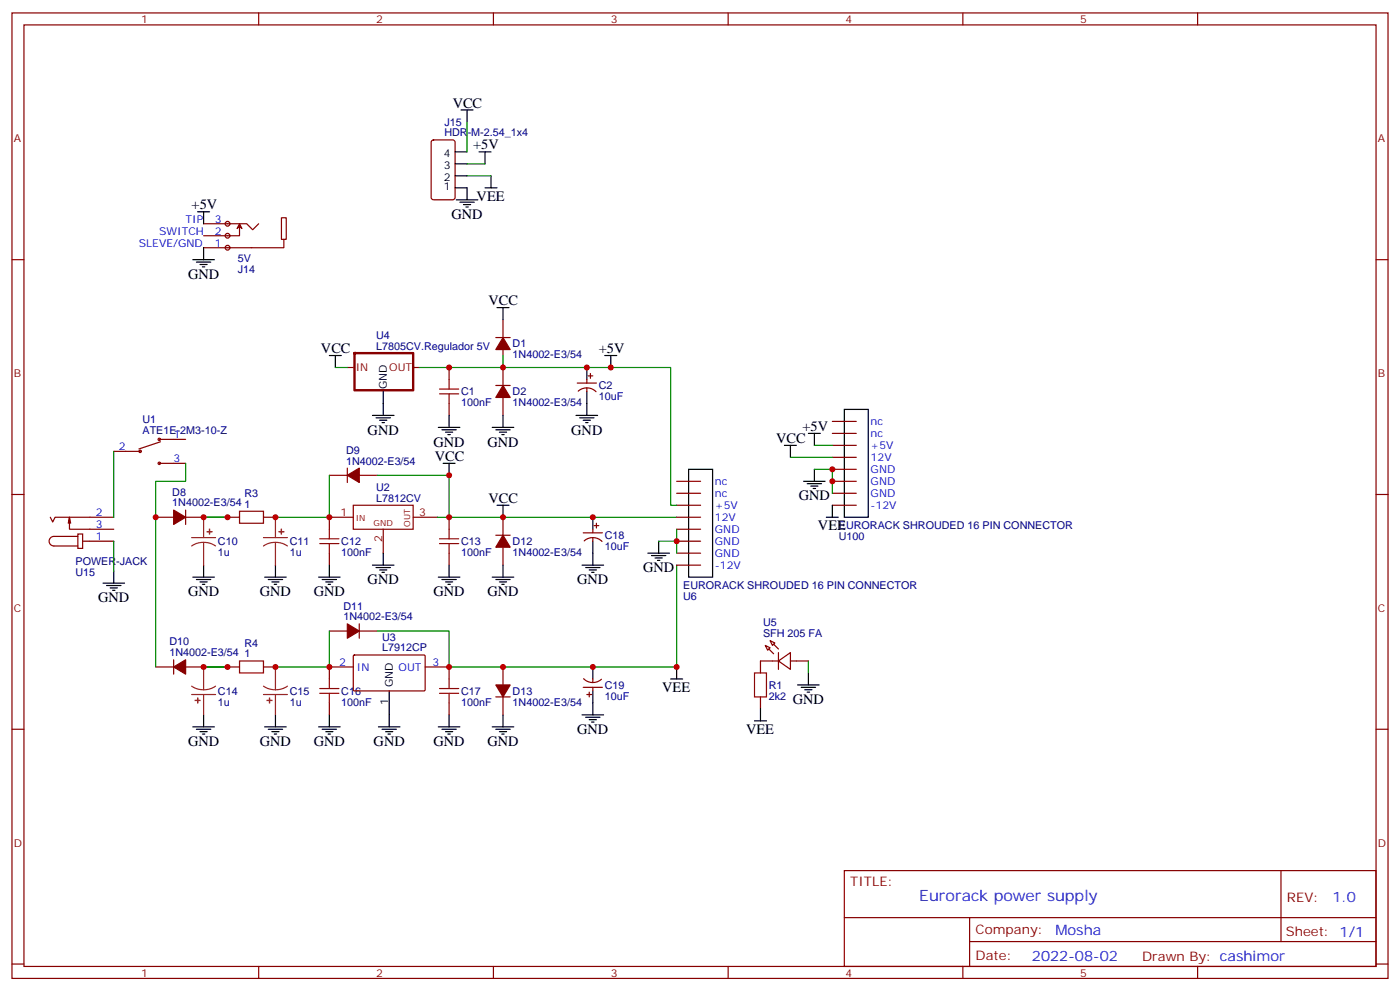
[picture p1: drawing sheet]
<svg xmlns="http://www.w3.org/2000/svg" width="412mm" height="292mm" viewBox="0 0 412 292" stroke-linecap="round" stroke-linejoin="round" font-family="sans-serif">
<g fill="none" stroke="#870000" stroke-width=".35">
<path d="M3.5 3.8h405.4v284.3h-405.4zM7.1 7.3h398.2v277.3h-398.2zM76.2 3.8v3.5M145.3 3.8v3.5M214.5 3.8v3.5M283.6 3.8v3.5M352.8 3.8v3.5M3.5 76.5h3.6M405.3 76.5h3.6M146 99.4h4.3M148.2 94.1v5.3M102.3 108.2h1.8"/>
<path d="M121.7 108.2h1.8M132.3 108.2v3.6M132.3 118.8v3.5M146 113.5h4.3M148.2 102.9v10.6M148.2 117.1v5.2M170 112.8h5.7M170.3 115.2a3.8 3.8 0 0 1 5.3 .2M172.9 111.8v1M172.9 114.2v1.1M173.2 110.7h1.4M173.9 110v1.4"/>
<path d="M33.5 132.9h7.8M46.9 129.4h7.8M46.9 136.5h7.8M47.3 130.1l-6.4 2.1M97 140h5.3M102.3 137.9v4.2M105.8 140h5.3M3.5 145.6h3.6M14.8 152.3l.7 1.4 .7-1.4h17.3M20.1 154.1l.4-1.8v3.6h13M20.5 152.3l.3 1.8M22.9 157.3h1.4v4.2h-1.4z"/>
<path d="M22.9 158h-7a1.41 1.41 0 0 0-1.4 1.4 1.41 1.41 0 0 0 1.4 1.4h7M24.3 159.4h9.2M45.9 152.3h5.3M54.7 150.2v4.2M54.7 152.3h5.3M67 152.3h3.6M77.6 152.3h3.5M104.1 148.8h17.6v7.1h-17.6zM104.1 152.3h-7.1v3.6M112.9 155.9v7M121.7 152.3h7.1M132.3 152.3v3.6"/>
<path d="M146 157.6h4.3M148.2 152.3v5.3M171.8 156.9h5.6M172.1 159.3a3.8 3.8 0 0 1 5.2 .2M174.6 155.9v1M174.6 158.3v1.1M175 154.8h1.4M175.7 154.1v1.4M199.3 152.3h7.1M199.3 155.9h7.1M199.3 159.4h7.1M199.3 148.8h7.1"/>
<path d="M199.3 145.3h7.1M199.3 141.7h7.1M405.3 145.6h3.6M97 162.9v3.5M132.3 162.9v3.5M148.2 161.1v5.3M199.3 162.9h7.1M199.3 166.4h7.1M45.9 196.4h5.3M51.2 194.3v4.2M54.7 196.4h5.3M67 196.4h3.6"/>
<path d="M77.6 196.4h3.5M97 185.8h5.3M104.1 196.4h-7.1v3.6M104.1 193.1l.3-.2h20.7l.1 .4v10l-.3 .2-20.7-.1-.1-.3zM105.8 183.7v4.3M105.8 185.8h5.3M125.2 196.4h7.1v3.6M148.2 196.4v5.3M171.9 199.9a3.8 3.8 0 0 0 5.3 .1M174.6 200v1M3.5 214.8h3.6M97 207v3.5"/>
<path d="M132.3 207v3.5M146 205.2h4.3M148.2 205.2v5.3M171.8 202.4h5.6M172.9 204.5h1.4M173.6 203.8v1.4M174.6 202.4v1.1M405.3 214.8h3.6M248.7 256.4h156.6v28.2h-156.6zM377.3 256.4v20.9M248.7 270.2h156.5M285.6 277.3h119.6"/>
<path d="M285.6 270.2v14.2M3.5 283.9h3.6M76.2 284.6v3.5M145.3 284.6v3.5M214.5 284.6v3.5M283.6 284.6v3.5M352.8 284.6v3.5M405.3 283.9h3.6"/>
<circle cx="41.3" cy="132.9" r=".35"/>
<circle cx="46.9" cy="129.4" r=".35"/>
<circle cx="46.9" cy="136.5" r=".35"/>
</g>
<g fill="none" stroke="#000" stroke-width=".35">
<path d="M146.4 90.6h3.5M148.2 90.6v3.5M97 104.7h3.5M98.8 104.7v3.5M112.9 115.3v7M172.9 108.2v3.6M172.9 115.3v7M178.2 104.7h3.5M179.9 104.7v3.5M109.7 122.3h6.4M110.8 123h4.2M111.8 123.8h2.1"/>
<path d="M112.5 124.5h.7M129.1 125.9h6.4M130.2 126.6h4.2M130.5 136.5h3.6M131.2 127.3h2.1M131.9 128h.7M132.3 122.3v3.6M132.3 136.5v3.5M145 125.9h6.3M146 126.6h4.3M147.1 127.3h2.1M147.8 128h.7"/>
<path d="M148.2 122.3v3.6M169.7 122.3h6.3M170.7 123h4.3M171.8 123.8h2.1M172.5 124.5h.7M202.8 138.2h7.1v31.8h-7.1zM146.4 148.8h3.5M148.2 148.8v3.5M174.6 152.3v3.6M174.6 159.4v7M194 159.4v3.5M30.3 171.7h6.4"/>
<path d="M31.4 172.4h4.2M32.5 173.1h2.1M33.2 173.8h.7M33.5 168.2v3.5M56.8 170h6.3M57.9 170.7h4.2M58.9 171.4h2.1M59.6 172.1h.7M60 166.4v3.6M78 170h6.3M79 170.7h4.3M80.1 171.4h2.1"/>
<path d="M80.8 172.1h.7M81.1 166.4v3.6M93.8 170h6.4M94.9 170.7h4.2M96 171.4h2.1M96.7 172.1h.7M97 166.4v3.6M109.7 166.4h6.4M110.8 167.1h4.2M111.8 167.9h2.1M112.5 168.6h.7M112.9 162.9v3.5"/>
<path d="M129.1 170h6.4M130.2 170.7h4.2M131.2 171.4h2.1M131.9 172.1h.7M132.3 166.4v3.6M145 170h6.3M146 170.7h4.3M147.1 171.4h2.1M147.8 172.1h.7M148.2 166.4v3.6M171.4 166.4h6.4M172.5 167.1h4.2"/>
<path d="M173.6 167.9h2.1M174.3 168.6h.7M190.9 162.9h6.3M191.9 163.6h4.2M193 164.3h2.1M193.7 165h.7M174.6 196.4v3.6M197.6 200h3.5M199.3 196.4v3.6M56.8 214.1h6.3M57.9 214.8h4.2M58.9 215.5h2.1"/>
<path d="M59.6 216.2h.7M60 210.5v3.6M78 214.1h6.3M79 214.8h4.3M80.1 215.5h2.1M80.8 216.2h.7M81.1 210.5v3.6M93.8 214.1h6.4M94.9 214.8h4.2M96 215.5h2.1M96.7 216.2h.7M97 210.5v3.6"/>
<path d="M111.5 214.1h6.3M112.5 214.8h4.3M113.6 215.5h2.1M114.3 216.2h.7M114.7 203.5v10.6M129.1 214.1h6.4M130.2 214.8h4.2M131.2 215.5h2.1M131.9 216.2h.7M132.3 210.5v3.6M145 214.1h6.3M146 214.8h4.3"/>
<path d="M147.1 215.5h2.1M147.8 216.2h.7M148.2 210.5v3.6M171.4 210.5h6.4M172.5 211.2h4.2M173.6 211.9h2.1M174.3 212.7h.7M174.6 203.5v7"/>
</g>
<g fill="#870000" stroke="#870000" stroke-width=".35">
<path d="M51.2 150.2l3.5 2.1-3.5 2.1z"/>
<path d="M102.3 140l3.5-2.1v4.2z"/>
<path d="M51.2 196.4l3.5-2.1v4.2z"/>
<path d="M102.3 183.7l3.5 2.1-3.5 2.2z"/>
<path d="M148.2 157.6l2.1 3.5h-4.3z"/>
<path d="M146 201.7h4.3l-2.1 3.5z"/>
<path d="M148.2 113.5l2.1 3.6h-4.3z"/>
<path d="M148.2 99.4l2.1 3.5h-4.3z"/>
</g>
<g fill="none" stroke="#a10000" stroke-width=".35">
<path d="M129.5 116h5.6M129.5 114.6h5.6M132.3 111.8v2.8M132.3 116v2.8M70.6 150.6h7v3.5h-7zM94.2 158.7h5.6M97 155.9v2.8M129.5 158.7h5.6M132.3 155.9v2.8M94.2 160.1h5.6M97 160.1v2.8M129.5 160.1h5.6"/>
<path d="M132.3 160.1v2.8M70.6 194.7h7v3.5h-7zM97 200v2.8M132.3 200v2.8M94.2 204.2h5.6M94.2 202.8h5.6M97 204.2v2.8M129.5 204.2h5.6M129.5 202.8h5.6M132.3 204.2v2.8"/>
</g>
<g fill="none" stroke="#008700" stroke-width=".35">
<path d="M98.8 108.2h3.5M123.5 108.2h24.7M148.2 104.7v3.5h49.4v40.6h1.7M33.5 132.9v19.4M54.7 136.5v5.2h-8.8v54.7M97 140v12.3h-15.9M111.1 140h21.2v12.3M33.5 159.4v8.8M60 152.3h7M128.8 152.3h3.5M132.3 152.3h67M194 159.4h5.3"/>
<path d="M199.3 155.9v7M199.3 166.4v30h-67v-10.6h-21.2M60 196.4h7M97 185.8v10.6h-15.9"/>
</g>
<path d="M104.4 104h17.3v10.9h-17.3z" fill="none" stroke="#870000" stroke-width=".71"/>
<g fill="#f0f0f0" stroke="#870000" stroke-width=".35">
<circle cx="67" cy="73" r=".71"/>
<circle cx="67" cy="69.4" r=".71"/>
<circle cx="67" cy="65.9" r=".71"/>
</g>
<g fill="none" stroke="#870000" stroke-width=".35">
<path d="M127.2 41.4l.5-.2h5.6l.7 .4 .1 16.5-.5 .7h-5.9l-.6-.4-.1-16.5zM60 65.9h12.7l1.7 1.8 1.8-1.8M70.6 66.6l-.8 .7 .8-1.4 .7 1.4-.7-.7v2.8h-10.6M83.6 70.5h-.7v-6.4h1.4v6.4h-.7v2.5h-23.6M245.2 134.7h7M245.2 138.2h7M245.2 131.2h7M245.2 127.6h7M245.2 124.1h7M245.2 141.7h7M245.2 145.3h7M245.2 148.8h7"/>
<path d="M225.4 190.1l1.4 .7-.7 .7zM226.8 188.7l1.4 .7-.7 .7zM229.3 194.7l3.5-2.5v4.9zM229.3 194.7h-5.3v3.5M229.3 192.2v4.9M232.8 194.7h5.3M224 205.2v3.6"/>
</g>
<g fill="none" stroke="#000" stroke-width=".35">
<path d="M135.8 32.4h3.5M137.6 32.4v3.5M134.1 55.3h3.5v3.5M134.1 51.8h3.5M134.1 48.3h3.5M134.1 44.7h3.5M134.4 58.8h6.4M135.5 59.5h4.2M141.1 44.7h3.5M142.9 55.3h3.5M142.9 44.7v3.6M144.6 51.8v3.5"/>
<path d="M56.8 76.5h6.3M57.9 77.2h4.2M58.2 62.4h3.5M58.9 77.9h2.1M59.6 78.6h.7M60 62.4v3.5M60 73v3.5M136.5 60.3h2.1M137.2 61h.7M231.1 131.2h3.5M232.8 131.2v3.5M238.1 127.6h3.6"/>
<path d="M239.9 127.6v3.6M239.9 138.2v3.5M248.7 120.6h7.1v31.7h-7.1zM236.7 141.7h6.4M237.8 142.5h4.2M238.8 143.2h2.1M239.5 143.9h.7M243.4 152.3h3.5M245.2 148.8v3.5M238.1 198.2v3.5M222.2 212.3h3.6M224 208.8v3.5"/>
<path d="M234.9 201.7h6.4M236 202.4h4.2M237.1 203.1h2.1M237.8 203.8h.7"/>
</g>
<path d="M137.6 35.9v8.8M137.6 51.8h7M137.6 48.3h5.3M232.8 134.7h12.4M239.9 138.2h5.3v7.1M239.9 131.2h5.3M238.1 194.7v3.5" fill="none" stroke="#008700" stroke-width=".35"/>
<g fill="none" stroke="#8c2424" stroke-width=".35">
<path d="M56.4 158.3h7.1M60 159.7l-1.9 .3-1.7 .8M60 159.7l1.8 .3 1.7 .8M60 152.3v6M60 159.7v6.7M77.6 158.3h7.1M81.1 159.7l-1.8 .3-1.7 .8M81.1 159.7l1.9 .3 1.7 .8M81.1 152.3v6M81.1 159.7v6.7M60 196.4v6.7M81.1 196.4v6.7"/>
<path d="M56.4 202.1l1.7 .8 1.9 .2M56.4 204.5h7.1M60 204.5v6M63.5 202.1l-1.7 .8-1.8 .2M77.6 202.1l1.7 .8 1.8 .2M77.6 204.5h7.1M81.1 204.5v6M84.7 202.1l-1.7 .8-1.9 .2"/>
</g>
<g fill="#8c2424" stroke="#8c2424" stroke-width=".35">
<path d="M61 156.6h1.4z"/>
<path d="M61.7 155.9v1.4z"/>
<path d="M82.2 156.6h1.4z"/>
<path d="M82.9 155.9v1.4z"/>
<path d="M57.5 206.3h1.4z"/>
<path d="M58.2 205.6v1.4z"/>
<path d="M78.7 206.3h1.4z"/>
<path d="M79.4 205.6v1.4z"/>
</g>
<g fill="#870000" stroke="#870000" stroke-width=".35">
<path d="M227.9 189.7l1.4 1.4z"/>
<path d="M226.5 191.1l1.4 1.4z"/>
</g>
<path d="M222.2 198.2h3.6v7h-3.6z" fill="none" stroke="#a10000" stroke-width=".35"/>
<g fill="#c00">
<circle cx="60" cy="152.3" r=".88"/>
<circle cx="67" cy="152.3" r=".88"/>
<circle cx="97" cy="152.3" r=".88"/>
<circle cx="60" cy="196.4" r=".88"/>
<circle cx="67" cy="196.4" r=".88"/>
<circle cx="97" cy="196.4" r=".88"/>
<circle cx="132.3" cy="152.3" r=".88"/>
<circle cx="132.3" cy="196.4" r=".88"/>
<circle cx="148.2" cy="152.3" r=".88"/>
<circle cx="148.2" cy="196.4" r=".88"/>
<circle cx="199.3" cy="159.4" r=".88"/>
<circle cx="174.6" cy="152.3" r=".88"/>
<circle cx="174.6" cy="196.4" r=".88"/>
<circle cx="132.3" cy="108.2" r=".88"/>
<circle cx="132.3" cy="140" r=".88"/>
<circle cx="148.2" cy="108.2" r=".88"/>
<circle cx="172.9" cy="108.2" r=".88"/>
<circle cx="45.9" cy="152.3" r=".88"/>
<circle cx="199.3" cy="196.4" r=".88"/>
<circle cx="179.9" cy="108.2" r=".88"/>
<circle cx="245.2" cy="141.7" r=".88"/>
<circle cx="245.2" cy="138.2" r=".88"/>
<circle cx="81.1" cy="152.3" r=".88"/>
<circle cx="81.1" cy="196.4" r=".88"/>
</g>
<text font-size="4.6" fill="#00f" x="270.8" y="265.4">Eurorack power supply</text>
<g font-size="4.2">
<text x="133.3" y="31.7">VCC</text>
<text x="139.3" y="44">+5V</text>
<text x="140.4" y="59.2">VEE</text>
<text x="56.4" y="61.7">+5V</text>
<text x="133" y="64.5">GND</text>
<text x="55.4" y="82.1">GND</text>
<text x="143.9" y="89.9">VCC</text>
<text x="94.5" y="104">VCC</text>
<text x="176.4" y="104">+5V</text>
<text x="108.3" y="128">GND</text>
<text x="127.7" y="131.5">GND</text>
<text x="143.6" y="131.5">GND</text>
<text x="168.3" y="128">GND</text>
<text x="228.6" y="130.5">VCC</text>
<text x="236.4" y="126.9">+5V</text>
<text x="128.1" y="135.7">VCC</text>
<text x="143.9" y="148.1">VCC</text>
<text x="235.3" y="147.4">GND</text>
<text x="240.9" y="156.2">VEE</text>
<text x="108.3" y="172.1">GND</text>
<text x="170" y="172.1">GND</text>
<text x="189.4" y="168.6">GND</text>
<text x="28.9" y="177.4">GND</text>
<text x="55.4" y="175.6">GND</text>
<text x="76.6" y="175.6">GND</text>
<text x="92.4" y="175.6">GND</text>
<text x="127.7" y="175.6">GND</text>
<text x="143.6" y="175.6">GND</text>
<text x="195.1" y="203.8">VEE</text>
<text x="233.5" y="207.4">GND</text>
<text x="55.4" y="219.7">GND</text>
<text x="76.6" y="219.7">GND</text>
<text x="92.4" y="219.7">GND</text>
<text x="110.1" y="219.7">GND</text>
<text x="127.7" y="219.7">GND</text>
<text x="143.6" y="219.7">GND</text>
<text x="170" y="216.2">GND</text>
<text x="219.8" y="216.2">VEE</text>
</g>
<g font-size="4.2" fill="#00f">
<text x="392.5" y="265.7">1.0</text>
<text x="310.9" y="275.2">Mosha</text>
<text x="304" y="283">2022-08-02</text>
</g>
<g font-size="3.9" fill="#800">
<text x="250.5" y="261">TITLE:</text>
<text x="379.1" y="265.7">REV:</text>
<text x="287.4" y="275.2">Company:</text>
<text x="378.7" y="275.8">Sheet: 1/1</text>
<text x="287.4" y="282.9">Date:</text>
<text x="336.4" y="282.9">Drawn By: cashimor</text>
</g>
<g font-size="3.2" fill="#800">
<text x="41.6" y="6.8">1</text>
<text x="110.8" y="6.8">2</text>
<text x="179.9" y="6.8">3</text>
<text x="249.1" y="6.8">4</text>
<text x="318.2" y="6.8">5</text>
<text x="4.1" y="41.9">A</text>
<text x="405.9" y="41.9">A</text>
<text x="4.1" y="111.1">B</text>
<text x="405.9" y="111.1">B</text>
<text x="100.3" y="152">1</text>
<text x="123.5" y="152">3</text>
<text x="112.5" y="159.6" transform="rotate(-90 112.5 159.6)">2</text>
<text x="4.1" y="180.2">C</text>
<text x="405.9" y="180.2">C</text>
<text x="4.1" y="249.3">D</text>
<text x="405.9" y="249.3">D</text>
<text x="41.6" y="287.6">1</text>
<text x="110.8" y="287.6">2</text>
<text x="179.9" y="287.6">3</text>
<text x="249.1" y="287.6">4</text>
<text x="318.2" y="287.6">5</text>
</g>
<g font-size="3.2" fill="#000080">
<text x="130.9" y="40.1">HDR-M-2.54_1x4</text>
<text x="130.9" y="37.1">J15</text>
<text x="70.1" y="77.2">5V</text>
<text x="70.1" y="80.4">J14</text>
<text x="110.8" y="99.9">U4</text>
<text x="110.8" y="102.9">L7805CV.Regulador 5V</text>
<text x="151" y="105.5">1N4002-E3/54</text>
<text x="151" y="102.3">D1</text>
<text x="135.8" y="119.6">100nF</text>
<text x="135.8" y="116.4">C1</text>
<text x="151" y="119.6">1N4002-E3/54</text>
<text x="151" y="116.4">D2</text>
<text x="176.4" y="117.8">10uF</text>
<text x="176.4" y="114.7">C2</text>
<text x="42" y="124.6">U1</text>
<text x="42" y="127.8">ATE1E-2M3-10-Z</text>
<text x="102" y="136.8">1N4002-E3/54</text>
<text x="102" y="133.6">D9</text>
<text x="50.7" y="149.2">1N4002-E3/54</text>
<text x="50.7" y="146.1">D8</text>
<text x="72" y="149.5">1</text>
<text x="72" y="146.3">R3</text>
<text x="110.8" y="147.7">L7812CV</text>
<text x="110.8" y="144.6">U2</text>
<text x="247.1" y="155.9">EURORACK SHROUDED 16 PIN CONNECTOR</text>
<text x="64.2" y="160.5">C10</text>
<text x="85.4" y="160.5">C11</text>
<text x="100.5" y="160.5">C12</text>
<text x="135.8" y="160.5">C13</text>
<text x="151" y="160.5">D12</text>
<text x="178.2" y="161.9">10uF</text>
<text x="178.2" y="158.8">C18</text>
<text x="247.1" y="159">U100</text>
<text x="22.2" y="166.5">POWER-JACK</text>
<text x="64.2" y="163.7">1u</text>
<text x="85.4" y="163.7">1u</text>
<text x="100.5" y="163.7">100nF</text>
<text x="135.8" y="163.7">100nF</text>
<text x="151" y="163.7">1N4002-E3/54</text>
<text x="22.2" y="169.7">U15</text>
<text x="201.2" y="173.5">EURORACK SHROUDED 16 PIN CONNECTOR</text>
<text x="101.2" y="179.6">D11</text>
<text x="201.2" y="176.7">U6</text>
<text x="101.2" y="182.7">1N4002-E3/54</text>
<text x="224.8" y="184.4">U5</text>
<text x="49.9" y="190.1">D10</text>
<text x="72" y="190.4">R4</text>
<text x="112.5" y="191.8">L7912CP</text>
<text x="112.5" y="188.6">U3</text>
<text x="224.8" y="187.6">SFH 205 FA</text>
<text x="49.9" y="193.3">1N4002-E3/54</text>
<text x="72" y="193.6">1</text>
<text x="178.2" y="202.8">C19</text>
<text x="226.5" y="202.8">R1</text>
<text x="64.2" y="207.8">1u</text>
<text x="64.2" y="204.6">C14</text>
<text x="85.4" y="207.8">1u</text>
<text x="85.4" y="204.6">C15</text>
<text x="100.5" y="207.8">100nF</text>
<text x="100.5" y="204.6">C16</text>
<text x="135.8" y="207.8">100nF</text>
<text x="135.8" y="204.6">C17</text>
<text x="151" y="207.8">1N4002-E3/54</text>
<text x="151" y="204.6">D13</text>
<text x="178.2" y="206">10uF</text>
<text x="226.5" y="206">2k2</text>
</g>
<g font-size="3.2">
<text x="130.7" y="46.1">4</text>
<text x="130.7" y="53.2">2</text>
<text x="130.7" y="49.7">3</text>
<text x="130.7" y="56">1</text>
<text x="113.9" y="114.6" transform="rotate(-90 113.9 114.6)">GND</text>
<text x="115.7" y="202.4" transform="rotate(-90 115.7 202.4)">GND</text>
<text x="114.3" y="207.6" transform="rotate(-90 114.3 207.6)">1</text>
</g>
<g font-size="3.2" fill="#00f">
<text x="54.7" y="65.5">TIP</text>
<text x="63.2" y="65.5">3</text>
<text x="46.9" y="69.1">SWITCH</text>
<text x="63.2" y="69.1">2</text>
<text x="40.9" y="72.6">SLEVE/GND</text>
<text x="63.2" y="72.6">1</text>
<text x="256.5" y="125.2">nc</text>
<text x="51.2" y="129">1</text>
<text x="256.5" y="128.7">nc</text>
<text x="35" y="132.6">2</text>
<text x="51.2" y="136.1">3</text>
<text x="256.5" y="135.7">12V</text>
<text x="256.5" y="132.2">+5V</text>
<text x="210.6" y="142.8">nc</text>
<text x="256.5" y="139.3">GND</text>
<text x="256.5" y="142.8">GND</text>
<text x="210.6" y="149.9">+5V</text>
<text x="210.6" y="146.3">nc</text>
<text x="256.5" y="146.3">GND</text>
<text x="256.5" y="149.9">-12V</text>
<text x="28.2" y="152">2</text>
<text x="28.2" y="155.5">3</text>
<text x="210.6" y="153.4">12V</text>
<text x="28.2" y="159">1</text>
<text x="210.6" y="156.9">GND</text>
<text x="210.6" y="160.4">GND</text>
<text x="210.6" y="164">GND</text>
<text x="210.6" y="167.5">-12V</text>
<text x="99.9" y="196.1">2</text>
<text x="105.1" y="197.5">IN</text>
<text x="117.4" y="197.5">OUT</text>
<text x="127.4" y="196.1">3</text>
</g>
<g font-size="3.2" fill="#880001">
<text x="104.8" y="109.3">IN</text>
<text x="114.7" y="109.3">OUT</text>
</g>
<g font-size="2.5" fill="#800">
<text x="104.8" y="153.3">IN</text>
<text x="110.1" y="154.9">GND</text>
<text x="120.8" y="155.1" transform="rotate(-90 120.8 155.1)">OUT</text>
</g>
</svg>
